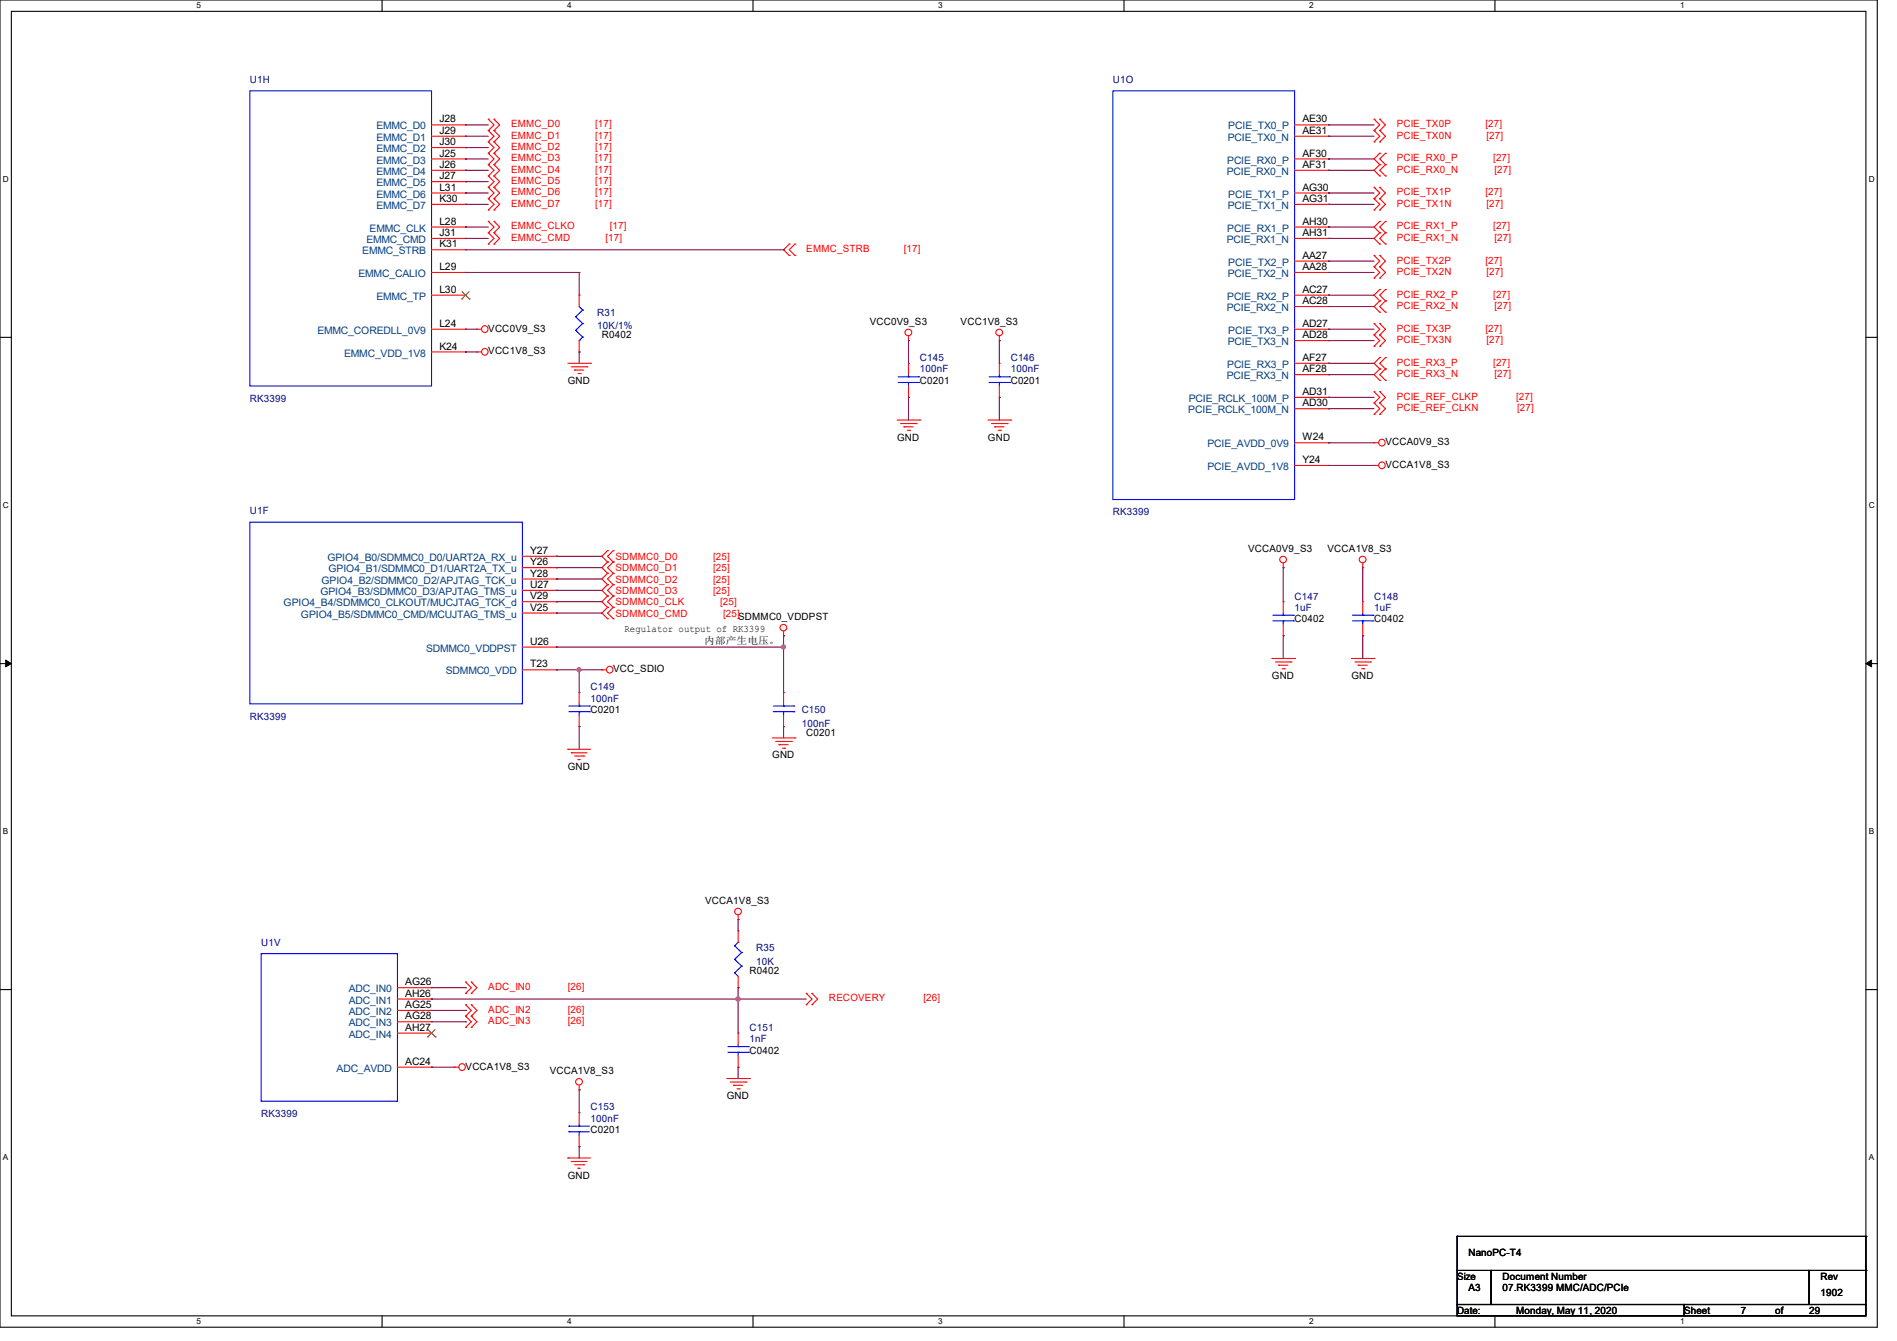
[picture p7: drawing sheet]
<svg xmlns="http://www.w3.org/2000/svg" width="297mm" height="210mm" viewBox="0 0 297 210" stroke-linecap="round" stroke-linejoin="round" font-family="sans-serif">
<path d="M0 0h293.9v207.9h-293.9zM1.8 1.8h290.3v204.3h-290.3z" fill="none" stroke="#000" stroke-width=".17"/>
<g fill="#fff">
<path d="M30.8 .2h.7v1.4h-.7z"/>
<path d="M30.8 206.2h.7v1.4h-.7z"/>
</g>
<path d="M59.8 0v1.8M59.8 206.1v1.8" fill="none" stroke="#000" stroke-width=".17"/>
<g fill="#fff">
<path d="M88.8 .2h.7v1.4h-.7z"/>
<path d="M88.8 206.2h.7v1.4h-.7z"/>
</g>
<path d="M117.9 0v1.8M117.9 206.1v1.8" fill="none" stroke="#000" stroke-width=".17"/>
<g fill="#fff">
<path d="M146.9 .2h.7v1.4h-.7z"/>
<path d="M146.9 206.2h.7v1.4h-.7z"/>
</g>
<path d="M176 0v1.8M176 206.1v1.8" fill="none" stroke="#000" stroke-width=".17"/>
<g fill="#fff">
<path d="M205 .2h.7v1.4h-.7z"/>
<path d="M205 206.2h.7v1.4h-.7z"/>
</g>
<path d="M234.1 0v1.8M234.1 206.1v1.8" fill="none" stroke="#000" stroke-width=".17"/>
<g fill="#fff">
<path d="M263.1 .2h.6v1.4h-.6z"/>
<path d="M263.1 206.2h.6v1.4h-.6z"/>
<path d="M.5 27.3h.9v1.4h-.9z"/>
<path d="M292.6 27.3h.9v1.4h-.9z"/>
<path d="M.5 78.4h.9v1.4h-.9z"/>
<path d="M292.6 78.4h.9v1.4h-.9z"/>
</g>
<path d="M0 52.8h1.8M292.1 52.8h1.8" fill="none" stroke="#000" stroke-width=".17"/>
<g fill="#fff">
<path d="M.5 129.5h.8v1.4h-.8z"/>
<path d="M292.6 129.5h.8v1.4h-.8z"/>
</g>
<path d="M0 103.9h1.8M292.1 103.9h1.8" fill="none" stroke="#000" stroke-width=".17"/>
<path d="M.9 103.4l.9 .5-.9 .5zM292.1 103.9l.9-.5v1z" fill="#000" stroke="#000" stroke-width=".16"/>
<g fill="#fff">
<path d="M.5 180.5h.8v1.4h-.8z"/>
<path d="M292.6 180.5h.8v1.4h-.8z"/>
</g>
<g fill="none" stroke="#000" stroke-width=".17">
<path d="M0 155h1.8M292.1 155h1.8M228.1 199h5.4v5.3h-5.4zM228.1 193.6h.1M228.1 193.6v5.4M228.1 193.6h64M233.5 199h49.8v5.3h-49.8zM283.3 199h8.8v5.3h-8.8zM292.1 193.6h.1M292.1 199h.1M292.1 193.6v5.4M228.1 204.3h35.6v1.8h-35.6z"/>
<path d="M263.7 204.3h28.4v1.8h-28.4z"/>
</g>
<g fill="none" stroke="#f00" stroke-width=".17">
<path d="M67.6 19.6h5.3M72.9 19.6h.1M76.5 18.7h.1M76.5 18.7l.8 .9-.8 .8M77.3 18.7h.1M77.3 18.7l.9 .9-.9 .8M202.7 19.6h5.3M208 19.6h.1M215.1 18.7h.1M215.1 18.7l.9 .9-.9 .8M216 18.7h.1M216 18.7l.9 .9-.9 .8"/>
<path d="M67.6 21.3h5.3M67.6 24.9h5.3M67.6 26.7h5.3M67.6 30.2h5.3M67.6 32h5.3M67.6 35.6h5.3M67.6 37.3h5.3M67.6 39.1h5.3M67.6 23.1h5.3M67.6 28.4h5.3M72.9 39.1h.1M72.9 35.6h.1"/>
<path d="M72.9 37.3h.1M72.9 21.3h.1M72.9 23.1h.1M72.9 24.9h.1M72.9 26.7h.1M72.9 28.4h.1M72.9 30.2h.1M72.9 32h.1M76.5 38.2h.1M76.5 36.4h.1M76.5 34.7h.1M76.5 20.4h.1"/>
<path d="M76.5 22.2h.1M76.5 24h.1M76.5 25.8h.1M76.5 27.6h.1M76.5 29.3h.1M76.5 31.1h.1M76.5 32.9h.1M76.5 36.4l.8 .9-.8 .9M76.5 34.7l.8 .9-.8 .8M76.5 20.4l.8 .9-.8 .9M76.5 22.2l.8 .9-.8 .9M76.5 24l.8 .9-.8 .9"/>
<path d="M76.5 25.8l.8 .9-.8 .9M76.5 27.6l.8 .8-.8 .9M76.5 29.3l.8 .9-.8 .9M76.5 31.1l.8 .9-.8 .9M77.3 38.2h.1M77.3 36.4h.1M77.3 34.7h.1M77.3 20.4h.1M77.3 22.2h.1M77.3 24h.1M77.3 25.8h.1M77.3 27.6h.1"/>
<path d="M77.3 29.3h.1M77.3 31.1h.1M77.3 32.9h.1M77.3 36.4l.9 .9-.9 .9M77.3 34.7l.9 .9-.9 .8M77.3 20.4l.9 .9-.9 .9M77.3 22.2l.9 .9-.9 .9M77.3 24l.9 .9-.9 .9M77.3 25.8l.9 .9-.9 .9M77.3 27.6l.9 .8-.9 .9M77.3 29.3l.9 .9-.9 .9M77.3 31.1l.9 .9-.9 .9"/>
<path d="M123.6 38.2h.1M123.6 38.2l-.9 .9 .9 .9M124.5 38.2h.1M124.5 38.2l-.9 .9 .9 .9M202.7 21.3h5.3M202.7 24.9h5.3M202.7 26.7h5.3M202.7 30.2h5.3M202.7 32h5.3M202.7 35.6h5.3M202.7 37.3h5.3M208 21.3h.1"/>
<path d="M208 24.9h.1M208 26.7h.1M208 30.2h.1M208 32h.1M208 35.6h.1M208 37.3h.1M215.1 20.4h.1M215.1 22.2h.1M215.1 31.1h.1M215.1 29.3h.1M215.1 32.9h.1M215.1 20.4l.9 .9-.9 .9"/>
<path d="M215.1 29.3l.9 .9-.9 .9M215.1 31.1l.9 .9-.9 .9M216 20.4h.1M216 22.2h.1M216 31.1h.1M216 29.3h.1M216 32.9h.1M216 24h.1M216 25.8h.1M216 27.6h.1M216 34.7h.1M216 36.4h.1"/>
<path d="M216 38.2h.1M216 20.4l.9 .9-.9 .9M216 29.3l.9 .9-.9 .9M216 31.1l.9 .9-.9 .9M216 24l-.9 .9 .9 .9M216 25.8l-.9 .9 .9 .9M216 34.7l-.9 .9 .9 .8M216 36.4l-.9 .9 .9 .9M216.9 25.8h.1M216.9 24h.1M216.9 27.6h.1M216.9 36.4h.1"/>
<path d="M216.9 34.7h.1M216.9 38.2h.1M216.9 24l-.9 .9 .9 .9M216.9 25.8l-.9 .9 .9 .9M216.9 34.7l-.9 .9 .9 .8M216.9 36.4l-.9 .9 .9 .9M67.6 55.1h5.3M67.6 51.6h5.3M67.6 42.7h5.3M67.6 46.2h5.3M72.9 55.1h.1M72.9 42.7h.1"/>
<path d="M72.9 46.2h.1M72.9 51.6h.1M74.7 55.1h.1M74.7 51.6h.1M74.7 55.1h.7M74.7 51.6h.7M88.9 56.9h3.6M89.5 57.4h2.4M90 58h.1M90 58h1.4M90.5 58.5h.3M90.7 46.2h.1"/>
<path d="M90.7 55.1h.1M90.7 46.2v1.8M90.7 53.3v1.8M90.8 58.5h.1M91.9 57.4h.1M92.5 56.9h.1M123.6 40h.1M124.5 40h.1M142.2 53.3h.1M142.2 56.9h.1M142.2 52.6v.7M142.2 56.9v1.8"/>
<path d="M156.5 53.3h.1M156.5 56.9h.1M156.5 52.6v.7M156.5 56.9v1.8M202.7 51.6h5.3M202.7 56.9h5.3M202.7 40.9h5.3M202.7 42.7h5.3M202.7 46.2h5.3M202.7 48h5.3M202.7 53.3h5.3M202.7 58.7h5.3"/>
<path d="M208 40.9h.1M208 42.7h.1M208 46.2h.1M208 48h.1M208 51.6h.1M208 53.3h.1M208 56.9h.1M208 58.7h.1M215.1 41.8h.1M215.1 40h.1M215.1 43.6h.1M215.1 52.5h.1"/>
<path d="M215.1 50.7h.1M215.1 54.2h.1M215.1 40l.9 .9-.9 .9M215.1 41.8l.9 .9-.9 .9M215.1 50.7l.9 .9-.9 .9M215.1 52.5l.9 .8-.9 .9M216 41.8h.1M216 40h.1M216 43.6h.1M216 52.5h.1M216 50.7h.1M216 54.2h.1"/>
<path d="M216 45.3h.1M216 47.1h.1M216 48.9h.1M216 56h.1M216 57.8h.1M216 59.6h.1M216 40l.9 .9-.9 .9M216 41.8l.9 .9-.9 .9M216 50.7l.9 .9-.9 .9M216 52.5l.9 .8-.9 .9M216 45.3l-.9 .9 .9 .9M216 47.1l-.9 .9 .9 .9"/>
<path d="M216 56l-.9 .9 .9 .9M216 57.8l-.9 .9 .9 .9M216.9 47.1h.1M216.9 45.3h.1M216.9 48.9h.1M216.9 57.8h.1M216.9 56h.1M216.9 59.6h.1M216.9 45.3l-.9 .9 .9 .9M216.9 47.1l-.9 .9 .9 .9M216.9 56l-.9 .9 .9 .9M216.9 57.8l-.9 .9 .9 .9"/>
<path d="M140.5 65.8h3.5M141 66.3h2.5M141.5 66.8h.1M141.5 66.8h1.5M142.1 67.4h.3M142.2 62.2h.1M142.2 60.5v1.7M142.4 67.4h.1M143.5 66.3h.1M144 65.8h.1M154.7 65.8h3.5M155.2 66.3h2.5"/>
<path d="M155.7 66.8h.1M155.7 66.8h1.5M156.3 67.4h.3M156.5 62.2h.1M156.5 60.5v1.7M156.6 67.4h.1M157.7 66.3h.1M158.2 65.8h.1M202.7 69.3h5.3M202.7 72.9h5.3M202.7 64h5.3M202.7 62.2h5.3"/>
<path d="M208 64h.1M208 62.2h.1M208 72.9h.1M208 69.3h.1M215.1 69.3h.1M215.1 72.9h.1M215.1 63.1h.1M215.1 61.3h.1M215.1 64.9h.1M215.1 69.3h.8M215.1 72.9h.8M215.1 61.3l.9 .9-.9 .9"/>
<path d="M215.1 63.1l.9 .9-.9 .9M216 63.1h.1M216 61.3h.1M216 64.9h.1M216 61.3l.9 .9-.9 .9M216 63.1l.9 .9-.9 .9M81.8 87.1h5.3M81.8 88.9h5.3M81.8 90.7h5.3M81.8 92.5h5.3M81.8 94.2h5.3M81.8 96h5.3"/>
<path d="M87.1 87.1h.1M87.1 88.9h.1M87.1 90.7h.1M87.1 92.5h.1M87.1 94.2h.1M87.1 96h.1M95.1 86.2h.1M95.1 88h.1M95.1 89.8h.1M95.1 91.6h.1M95.1 93.3h.1M95.1 95.1h.1"/>
<path d="M95.1 96.9h.1M95.1 86.2l-.9 .9 .9 .9M95.1 88l-.9 .9 .9 .9M95.1 89.8l-.9 .9 .9 .9M95.1 91.6l-.9 .9 .9 .8M95.1 93.3l-.9 .9 .9 .9M95.1 95.1l-.9 .9 .9 .9M96 88h.1M96 86.2h.1M96 89.8h.1M96 91.6h.1M96 93.3h.1"/>
<path d="M96 95.1h.1M96 96.9h.1M96 86.2l-.9 .9 .9 .9M96 88l-.9 .9 .9 .9M96 89.8l-.9 .9 .9 .9M96 91.6l-.9 .9 .9 .8M96 93.3l-.9 .9 .9 .9M96 95.1l-.9 .9 .9 .9M122.7 99.6h.1M122.7 98.8v.8M200.9 88.9h.1M200.9 94.2h.1"/>
<path d="M200.9 99.6h.1M200.9 88.2v.7M200.9 94.2v1.8M200.9 97.8v1.8M213.4 88.9h.1M213.4 94.2h.1M213.4 99.6h.1M213.4 88.2v.7M213.4 94.2v1.8M213.4 97.8v1.8M81.8 104.9h5.3M81.8 101.3h5.3"/>
<path d="M87.1 104.9h.1M87.1 101.3h.1M88.9 117.3h.1M88.9 117.3h3.6M89.5 117.9h.1M89.5 117.9h2.4M90 118.4h1.4M90.5 119h.1M90.5 119h.3M90.7 108.5h.1M90.7 113.8h.1M90.7 108.5v1.7"/>
<path d="M90.7 112v1.8M91.4 118.4h.1M94.2 104.9h.1M94.2 104.9h.8M120.9 115.6h3.6M121.5 116.1h2.4M122 116.6h.1M122 116.6h1.4M122.5 117.2h.4M122.7 108.5h.1M122.7 113.8h.1M122.7 108.5v1.7"/>
<path d="M122.7 112v1.8M122.9 117.2h.1M123.9 116.1h.1M124.5 115.6h.1M199.1 103.1h3.6M199.7 103.7h2.4M200.2 104.2h.1M200.2 104.2h1.4M200.7 104.7h.4M201.1 104.7h.1M202.1 103.7h.1M202.7 103.1h.1"/>
<path d="M211.6 103.1h3.5M212.1 103.7h2.5M212.6 104.2h.1M212.6 104.2h1.5M213.2 104.7h.3M213.5 104.7h.1M214.6 103.7h.1M215.1 103.1h.1M62.2 154.7h5.4M62.2 156.5h5.4M62.2 158.2h5.4M67.6 154.7h.1"/>
<path d="M67.6 156.5h.1M67.6 158.2h.1M72.9 155.6h.1M72.9 153.8h.1M72.9 159.1h.1M72.9 157.4h.1M72.9 153.8l.9 .9-.9 .9M72.9 157.4l.9 .8-.9 .9M72.9 159.1l.9 .9-.9 .9M73.8 155.6h.1M73.8 153.8h.1M73.8 159.1h.1"/>
<path d="M73.8 157.4h.1M73.8 153.8l.9 .9-.9 .9M73.8 157.4l.9 .8-.9 .9M73.8 159.1l.9 .9-.9 .9M115.6 144h.1M115.6 154.7h.1M115.6 145.8h.1M115.6 143.3v.7M115.6 145.8v1.8M115.6 152.9v1.8M126.2 157.4h.1M126.2 155.6h.1"/>
<path d="M126.2 155.6l.9 .9-.9 .9M127.1 157.4h.1M127.1 155.6h.1M127.1 155.6l.9 .9-.9 .9M62.2 167.1h5.4M62.2 160h5.4M62.2 161.8h5.4M67.6 160h.1M67.6 161.8h.1M67.6 167.1h.1M71.1 167.1h.1M71.1 167.1h.7"/>
<path d="M72.9 160.9h.1M73.8 160.9h.1M90.7 170.7h.1M90.7 174.2h.1M90.7 179.6h.1M90.7 170v.7M90.7 174.2v1.8M90.7 177.8v1.8M113.8 168.9h3.5M114.3 169.5h2.5M114.9 170h.1M114.9 170h1.4"/>
<path d="M115.4 170.5h.3M115.6 161.8h.1M115.6 167.1h.1M115.6 161.8v1.8M115.6 165.4v1.7M115.7 170.5h.1M116.8 169.5h.1M117.3 168.9h.1M88.9 181.4h.1M88.9 181.4h3.6M89.5 181.9h.1M89.5 181.9h2.4"/>
<path d="M90 182.4h1.4M90.5 183h.1M90.5 183h.3M91.4 182.4h.1"/>
<circle cx="75.9" cy="55.1" r=".52"/>
<circle cx="75.9" cy="51.5" r=".52"/>
<circle cx="142.2" cy="52.1" r=".52"/>
<circle cx="156.5" cy="52.1" r=".52"/>
<circle cx="216.4" cy="69.3" r=".52"/>
<circle cx="216.4" cy="72.9" r=".52"/>
<circle cx="122.7" cy="98.3" r=".52"/>
<circle cx="200.9" cy="87.6" r=".52"/>
<circle cx="213.3" cy="87.6" r=".52"/>
<circle cx="95.5" cy="104.9" r=".52"/>
<circle cx="115.6" cy="142.7" r=".52"/>
<circle cx="72.3" cy="167.1" r=".52"/>
<circle cx="90.7" cy="169.4" r=".52"/>
</g>
<g fill="none" stroke="#00f" stroke-width=".17">
<path d="M39.1 14.2h28.5v46.3h-28.5zM174.2 14.2h28.5v64h-28.5zM90.1 49.6h.1M90.1 51.7h.1M90.1 49.6l1.1 1.1M90.1 51.7l1.1 1.1M90.7 53.3h.1M90.7 48l.5 .6M91.2 48.6h.1M91.2 50.7h.1M91.2 52.8h.1M91.2 48.6l-1.1 1"/>
<path d="M91.2 50.7l-1.1 1M91.2 52.8l-.5 .5M140.6 59.9h3.2M140.6 59h3.2M142.2 59h.1M142.2 59.9h.1M142.2 58.7v.3M142.2 59.9v.6M143.8 59.9h.1M143.8 59h.1M154.9 59.9h3.2M154.9 59h3.2"/>
<path d="M156.5 59h.1M156.5 59.9h.1M156.5 58.7v.3M156.5 59.9v.6M158.1 59.9h.1M158.1 59h.1M39.1 81.8h42.7v28.4h-42.7zM199.3 97.2h3.2M199.3 96.4h3.2M200.9 96.4h.1M200.9 97.2h.1M200.9 96v.4"/>
<path d="M200.9 97.2v.6M202.5 97.2h.1M202.5 96.4h.1M211.8 97.2h3.2M211.8 96.4h3.2M213.4 96.4h.1M213.4 97.2h.1M213.4 96v.4M213.4 97.2v.6M215 97.2h.1M215 96.4h.1M89.1 111.5h3.2"/>
<path d="M89.1 110.6h3.2M90.7 110.6h.1M90.7 111.5h.1M90.7 110.2v.4M90.7 111.5v.5M92.3 111.5h.1M92.3 110.6h.1M121.1 111.5h3.2M121.1 110.6h3.2M122.7 110.6h.1M122.7 111.5h.1M122.7 110.2v.4"/>
<path d="M122.7 111.5v.5M124.3 111.5h.1M124.3 110.6h.1M40.9 149.4h21.3v23.1h-21.3zM115 152.4h.1M115 150.2h.1M115 148.1h.1M115 152.4l.6 .5M115 150.2l1.1 1.1M115 148.1l1.1 1.1M115.6 147.6h.1M115.6 147.6l-.6 .5"/>
<path d="M116.1 151.3h.1M116.1 149.2h.1M116.1 151.3l-1.1 1.1M116.1 149.2l-1.1 1M89.1 177.2h.1M89.1 176.4h.1M89.1 177.2h3.2M89.1 176.4h3.2M90.7 176.4h.1M90.7 177.2h.1M90.7 176v.4M90.7 177.2v.6"/>
<path d="M114 164.8h3.2M114 163.9h3.2M115.6 163.9h.1M115.6 164.8h.1M115.6 163.6v.3M115.6 164.8v.6M117.2 164.8h.1M117.2 163.9h.1"/>
</g>
<path d="M72.3 46.8h.1M72.3 45.7l1.2 1.1M73.4 45.7l-1.1 1.1M73.5 46.8h.1M67 162.4h.1M67 161.2l1.2 1.2M68.1 161.2l-1.1 1.2M68.2 162.4h.1" fill="none" stroke="#804000" stroke-width=".16"/>
<g fill="none" stroke="#800040" stroke-width=".17">
<path d="M72.9 19.6h.1M72.9 19.6h3.6M208 19.6h.1M208 19.6h7.1M72.9 35.6h.1M72.9 37.3h.1M72.9 32h.1M72.9 30.2h.1M72.9 28.4h.1M72.9 26.7h.1M72.9 24.9h.1M72.9 23.1h.1"/>
<path d="M72.9 21.3h.1M72.9 35.6h3.6M72.9 37.3h3.6M72.9 32h3.6M72.9 30.2h3.6M72.9 28.4h3.6M72.9 26.7h3.6M72.9 24.9h3.6M72.9 23.1h3.6M72.9 21.3h3.6M72.9 39.1h49.8M122.7 39.1h.1"/>
<path d="M208 24.9h.1M208 26.7h.1M208 35.6h.1M208 37.3h.1M208 21.3h.1M208 30.2h.1M208 32h.1M208 35.6h7.1M208 37.3h7.1M208 32h7.1M208 30.2h7.1M208 26.7h7.1"/>
<path d="M208 24.9h7.1M208 21.3h7.1M72.9 42.7h.1M72.9 51.6h.1M72.9 55.1h.1M72.9 42.7h17.8M72.9 51.6h1.8M72.9 55.1h1.8M90.7 55.1h.1M90.7 42.7h.1M90.7 42.7v3.5M90.7 55.1v1.8"/>
<path d="M142.2 53.3h.1M142.2 53.3v3.6M156.5 53.3h.1M156.5 53.3v3.6M208 46.2h.1M208 48h.1M208 56.9h.1M208 58.7h.1M208 40.9h.1M208 42.7h.1M208 51.6h.1M208 53.3h.1"/>
<path d="M208 42.7h7.1M208 51.6h7.1M208 46.2h7.1M208 48h7.1M208 56.9h7.1M208 58.7h7.1M208 40.9h7.1M208 53.3h7.1M142.2 62.2h.1M142.2 62.2v3.6M156.5 62.2h.1M156.5 62.2v3.6"/>
<path d="M208 62.2h.1M208 64h.1M208 69.3h.1M208 72.9h.1M208 62.2h7.1M208 64h7.1M208 69.3h7.1M208 72.9h7.1M87.1 96h.1M87.1 88.9h.1M87.1 87.1h.1M87.1 94.2h.1"/>
<path d="M87.1 90.7h.1M87.1 92.5h.1M87.1 96h7.1M87.1 88.9h7.1M87.1 87.1h7.1M87.1 94.2h7.1M87.1 90.7h7.1M87.1 92.5h7.1M122.7 99.6h.1M122.7 99.6v8.9M200.9 88.9h.1M200.9 99.6h.1"/>
<path d="M200.9 88.9v5.3M200.9 99.6v3.5M213.4 88.9h.1M213.4 99.6h.1M213.4 88.9v5.3M213.4 99.6v3.5M87.1 101.3h.1M87.1 104.9h.1M87.1 101.3h35.6M87.1 104.9h7.1M90.7 113.8h.1M90.7 104.9h.1"/>
<path d="M90.7 104.9v3.6M90.7 113.8v3.5M122.7 101.3h.1M122.7 113.8h.1M122.7 113.8v1.8M67.6 156.5h.1M67.6 156.5h58.6M67.6 154.7h5.3M67.6 158.2h5.3M72.9 154.7h.1M72.9 158.2h.1M115.6 156.5h.1"/>
<path d="M115.6 144h.1M115.6 154.7h.1M115.6 144v1.8M115.6 154.7v7.1M67.6 167.1h.1M67.6 167.1h3.5M67.6 160h5.3M72.9 160h.1M90.7 170.7h.1M90.7 179.6h.1M90.7 170.7v3.5M90.7 179.6v1.8"/>
<path d="M115.6 167.1h.1M115.6 167.1v1.8"/>
</g>
<g fill="#f0f" stroke="#f0f" stroke-width=".17">
<circle cx="122.7" cy="101.3" r=".32"/>
<circle cx="90.7" cy="104.9" r=".32"/>
<circle cx="115.5" cy="156.4" r=".32"/>
</g>
<g font-size="1.6" fill="#000080">
<text x="39.1" y="13">U1H</text>
<text x="174.2" y="13">U1O</text>
<text x="93.5" y="49.4">R31</text>
<text x="93.5" y="51.6">10K/1%</text>
<text x="144" y="56.6">C145</text>
<text x="144" y="58.3">100nF</text>
<text x="158.2" y="56.6">C146</text>
<text x="158.2" y="58.3">100nF</text>
<text x="39.1" y="62.9">RK3399</text>
<text x="39.1" y="80.6">U1F</text>
<text x="174.2" y="80.7">RK3399</text>
<text x="202.7" y="93.9">C147</text>
<text x="202.7" y="95.7">1uF</text>
<text x="215.1" y="93.9">C148</text>
<text x="215.1" y="95.7">1uF</text>
<text x="39.1" y="112.7">RK3399</text>
<text x="92.5" y="108.1">C149</text>
<text x="92.5" y="109.9">100nF</text>
<text x="125.5" y="111.7">C150</text>
<text x="125.5" y="113.8">100nF</text>
<text x="40.9" y="148.1">U1V</text>
<text x="118.4" y="149">R35</text>
<text x="118.4" y="151.1">10K</text>
<text x="117.3" y="161.5">C151</text>
<text x="117.3" y="163.2">1nF</text>
<text x="92.5" y="173.9">C153</text>
<text x="40.9" y="175">RK3399</text>
<text x="92.5" y="175.7">100nF</text>
</g>
<g font-size="1.6" fill="#004080">
<text x="58.9" y="20.3">EMMC_D0</text>
<text x="58.9" y="22.1">EMMC_D1</text>
<text x="58.9" y="23.8">EMMC_D2</text>
<text x="192.2" y="22.1">PCIE_TX0_N</text>
<text x="192.3" y="20.3">PCIE_TX0_P</text>
<text x="58.9" y="25.6">EMMC_D3</text>
<text x="58.9" y="27.4">EMMC_D4</text>
<text x="58.9" y="29.2">EMMC_D5</text>
<text x="192.1" y="27.4">PCIE_RX0_N</text>
<text x="192.1" y="25.6">PCIE_RX0_P</text>
<text x="58.9" y="30.9">EMMC_D6</text>
<text x="58.9" y="32.7">EMMC_D7</text>
<text x="192.2" y="32.7">PCIE_TX1_N</text>
<text x="192.3" y="30.9">PCIE_TX1_P</text>
<text x="56.7" y="39.8">EMMC_STRB</text>
<text x="57.4" y="38.1">EMMC_CMD</text>
<text x="57.9" y="36.3">EMMC_CLK</text>
<text x="192.1" y="38.1">PCIE_RX1_N</text>
<text x="192.1" y="36.3">PCIE_RX1_P</text>
<text x="192.3" y="41.6">PCIE_TX2_P</text>
<text x="56.1" y="43.4">EMMC_CALIO</text>
<text x="58.9" y="46.9">EMMC_TP</text>
<text x="192.1" y="46.9">PCIE_RX2_P</text>
<text x="192.2" y="43.4">PCIE_TX2_N</text>
<text x="49.7" y="52.3">EMMC_COREDLL_0V9</text>
<text x="192.1" y="48.7">PCIE_RX2_N</text>
<text x="192.3" y="52.3">PCIE_TX3_P</text>
<text x="53.9" y="55.8">EMMC_VDD_1V8</text>
<text x="192.1" y="59.4">PCIE_RX3_N</text>
<text x="192.1" y="57.6">PCIE_RX3_P</text>
<text x="192.2" y="54.1">PCIE_TX3_N</text>
<text x="186.1" y="64.7">PCIE_RCLK_100M_N</text>
<text x="186.1" y="63">PCIE_RCLK_100M_P</text>
<text x="189.1" y="70.1">PCIE_AVDD_0V9</text>
<text x="189.1" y="73.6">PCIE_AVDD_1V8</text>
<text x="51.3" y="87.8">GPIO4_B0/SDMMC0_D0/UART2A_RX_u</text>
<text x="51.4" y="89.6">GPIO4_B1/SDMMC0_D1/UART2A_TX_u</text>
<text x="44.4" y="95">GPIO4_B4/SDMMC0_CLKOUT/MUCJTAG_TCK_d</text>
<text x="50.2" y="93.2">GPIO4_B3/SDMMC0_D3/APJTAG_TMS_u</text>
<text x="50.3" y="91.4">GPIO4_B2/SDMMC0_D2/APJTAG_TCK_u</text>
<text x="47.1" y="96.7">GPIO4_B5/SDMMC0_CMD/MCUJTAG_TMS_u</text>
<text x="66.7" y="102.1">SDMMC0_VDDPST</text>
<text x="69.8" y="105.6">SDMMC0_VDD</text>
<text x="54.6" y="155.4">ADC_IN0</text>
<text x="54.6" y="157.2">ADC_IN1</text>
<text x="54.6" y="159">ADC_IN2</text>
<text x="54.6" y="160.7">ADC_IN3</text>
<text x="52.7" y="167.9">ADC_AVDD</text>
<text x="54.6" y="162.5">ADC_IN4</text>
</g>
<g font-size="1.6">
<text x="68.8" y="19.2">J28</text>
<text x="68.8" y="21">J29</text>
<text x="68.8" y="22.7">J30</text>
<text x="203.9" y="19.2">AE30</text>
<text x="203.9" y="21">AE31</text>
<text x="68.8" y="24.5">J25</text>
<text x="68.8" y="26.3">J26</text>
<text x="68.8" y="28.1">J27</text>
<text x="68.8" y="29.8">L31</text>
<text x="203.9" y="24.5">AF30</text>
<text x="203.9" y="26.3">AF31</text>
<text x="203.9" y="29.8">AG30</text>
<text x="68.8" y="35.2">L28</text>
<text x="68.8" y="31.6">K30</text>
<text x="203.9" y="31.6">AG31</text>
<text x="203.9" y="35.2">AH30</text>
<text x="68.8" y="38.7">K31</text>
<text x="68.8" y="37">J31</text>
<text x="203.9" y="37">AH31</text>
<text x="203.9" y="40.5">AA27</text>
<text x="68.8" y="42.3">L29</text>
<text x="68.8" y="45.8">L30</text>
<text x="203.9" y="42.3">AA28</text>
<text x="203.9" y="45.8">AC27</text>
<text x="203.9" y="47.6">AC28</text>
<text x="68.8" y="51.2">L24</text>
<text x="76.5" y="51.9">VCC0V9_S3</text>
<text x="94.2" y="53">R0402</text>
<text x="136.2" y="50.9">VCC0V9_S3</text>
<text x="150.4" y="50.9">VCC1V8_S3</text>
<text x="203.9" y="51.2">AD27</text>
<text x="203.9" y="53">AD28</text>
<text x="68.8" y="54.7">K24</text>
<text x="76.5" y="55.5">VCC1V8_S3</text>
<text x="203.9" y="56.5">AF27</text>
<text x="203.9" y="58.3">AF28</text>
<text x="88.9" y="60.1">GND</text>
<text x="144" y="60.1">C0201</text>
<text x="158.2" y="60.1">C0201</text>
<text x="203.9" y="63.6">AD30</text>
<text x="203.9" y="61.8">AD31</text>
<text x="140.5" y="69">GND</text>
<text x="154.7" y="69">GND</text>
<text x="203.9" y="69">W24</text>
<text x="216.9" y="69.7">VCCA0V9_S3</text>
<text x="203.9" y="72.5">Y24</text>
<text x="216.9" y="73.3">VCCA1V8_S3</text>
<text x="83" y="86.7">Y27</text>
<text x="83" y="88.5">Y26</text>
<text x="195.4" y="86.4">VCCA0V9_S3</text>
<text x="207.9" y="86.4">VCCA1V8_S3</text>
<text x="83" y="90.3">Y28</text>
<text x="83" y="92.1">U27</text>
<text x="83" y="93.9">V29</text>
<text x="83" y="95.6">V25</text>
<text x="83" y="101">U26</text>
<text x="97.8" y="99">Regulator output of RK3399</text>
<text x="110.2" y="100.8">内部产生电压。</text>
<text x="115.6" y="97.1">SDMMC0_VDDPST</text>
<text x="202.7" y="97.4">C0402</text>
<text x="215.1" y="97.4">C0402</text>
<text x="83" y="104.5">T23</text>
<text x="96" y="105.3">VCC_SDIO</text>
<text x="199.1" y="106.3">GND</text>
<text x="211.6" y="106.3">GND</text>
<text x="92.5" y="111.7">C0201</text>
<text x="120.9" y="118.8">GND</text>
<text x="126.2" y="115.2">C0201</text>
<text x="88.9" y="120.6">GND</text>
<text x="110.4" y="141.6">VCCA1V8_S3</text>
<text x="63.5" y="154.3">AG26</text>
<text x="117.3" y="152.6">R0402</text>
<text x="63.5" y="156.1">AH26</text>
<text x="63.5" y="157.9">AG25</text>
<text x="63.5" y="159.6">AG28</text>
<text x="63.5" y="161.4">AH27</text>
<text x="63.5" y="166.8">AC24</text>
<text x="72.9" y="167.5">VCCA1V8_S3</text>
<text x="117.3" y="165">C0402</text>
<text x="86.1" y="168.2">VCCA1V8_S3</text>
<text x="113.8" y="172.1">GND</text>
<text x="92.5" y="177.5">C0201</text>
<text x="88.9" y="184.6">GND</text>
<text x="229.9" y="196.7">NanoPC-T4</text>
<text x="228.1" y="200.4">Size</text>
<text x="229.9" y="202.2">A3</text>
<text x="235.2" y="200.4">Document Number</text>
<text x="235.2" y="202.2">07.RK3399 MMC/ADC/PCIe</text>
<text x="285" y="202.9">1902</text>
<text x="285" y="200.4">Rev</text>
<text x="228.1" y="205.7">Date:</text>
<text x="237.4" y="205.7">Monday, May 11, 2020</text>
<text x="263.7" y="205.7">Sheet</text>
<text x="272.6" y="205.7">7</text>
<text x="277.9" y="205.7">of</text>
<text x="283.2" y="205.7">29</text>
</g>
<g font-size="1.6" fill="#f00">
<text x="80" y="19.9">EMMC_D0</text>
<text x="80" y="21.7">EMMC_D1</text>
<text x="80" y="23.5">EMMC_D2</text>
<text x="93.2" y="19.9">[17]</text>
<text x="93.2" y="21.7">[17]</text>
<text x="93.2" y="23.5">[17]</text>
<text x="218.7" y="19.9">PCIE_TX0P</text>
<text x="218.7" y="21.7">PCIE_TX0N</text>
<text x="232.6" y="19.9">[27]</text>
<text x="232.7" y="21.7">[27]</text>
<text x="80" y="25.3">EMMC_D3</text>
<text x="80" y="27.1">EMMC_D4</text>
<text x="80" y="28.8">EMMC_D5</text>
<text x="93.2" y="25.3">[17]</text>
<text x="93.2" y="27.1">[17]</text>
<text x="93.2" y="28.8">[17]</text>
<text x="218.7" y="25.3">PCIE_RX0_P</text>
<text x="218.7" y="27.1">PCIE_RX0_N</text>
<text x="233.8" y="25.3">[27]</text>
<text x="234" y="27.1">[27]</text>
<text x="80" y="35.9">EMMC_CLKO</text>
<text x="80" y="30.6">EMMC_D6</text>
<text x="80" y="32.4">EMMC_D7</text>
<text x="93.2" y="30.6">[17]</text>
<text x="93.2" y="32.4">[17]</text>
<text x="95.5" y="35.9">[17]</text>
<text x="218.7" y="30.6">PCIE_TX1P</text>
<text x="218.7" y="32.4">PCIE_TX1N</text>
<text x="218.7" y="35.9">PCIE_RX1_P</text>
<text x="232.6" y="30.6">[27]</text>
<text x="232.7" y="32.4">[27]</text>
<text x="233.8" y="35.9">[27]</text>
<text x="80" y="37.7">EMMC_CMD</text>
<text x="94.8" y="37.7">[17]</text>
<text x="126.2" y="39.5">EMMC_STRB</text>
<text x="141.5" y="39.5">[17]</text>
<text x="218.7" y="41.3">PCIE_TX2P</text>
<text x="218.7" y="37.7">PCIE_RX1_N</text>
<text x="232.6" y="41.3">[27]</text>
<text x="234" y="37.7">[27]</text>
<text x="218.7" y="43.1">PCIE_TX2N</text>
<text x="218.7" y="46.6">PCIE_RX2_P</text>
<text x="232.7" y="43.1">[27]</text>
<text x="233.8" y="46.6">[27]</text>
<text x="218.7" y="51.9">PCIE_TX3P</text>
<text x="218.7" y="53.7">PCIE_TX3N</text>
<text x="218.7" y="48.4">PCIE_RX2_N</text>
<text x="232.6" y="51.9">[27]</text>
<text x="232.7" y="53.7">[27]</text>
<text x="234" y="48.4">[27]</text>
<text x="218.7" y="57.3">PCIE_RX3_P</text>
<text x="218.7" y="59.1">PCIE_RX3_N</text>
<text x="233.8" y="57.3">[27]</text>
<text x="234" y="59.1">[27]</text>
<text x="218.7" y="62.6">PCIE_REF_CLKP</text>
<text x="218.7" y="64.4">PCIE_REF_CLKN</text>
<text x="237.4" y="62.6">[27]</text>
<text x="237.5" y="64.4">[27]</text>
<text x="96.3" y="87.7">SDMMC0_D0</text>
<text x="96.3" y="89.4">SDMMC0_D1</text>
<text x="111.7" y="87.7">[25]</text>
<text x="111.7" y="89.4">[25]</text>
<text x="96.3" y="91.2">SDMMC0_D2</text>
<text x="96.3" y="93">SDMMC0_D3</text>
<text x="96.3" y="94.8">SDMMC0_CLK</text>
<text x="111.7" y="91.2">[25]</text>
<text x="111.7" y="93">[25]</text>
<text x="112.7" y="94.8">[25]</text>
<text x="96.3" y="96.6">SDMMC0_CMD</text>
<text x="113.2" y="96.6">[25]</text>
<text x="76.5" y="155.1">ADC_IN0</text>
<text x="88.9" y="155.1">[26]</text>
<text x="76.5" y="158.6">ADC_IN2</text>
<text x="76.5" y="160.4">ADC_IN3</text>
<text x="88.9" y="158.6">[26]</text>
<text x="88.9" y="160.4">[26]</text>
<text x="129.8" y="156.8">RECOVERY</text>
<text x="144.6" y="156.8">[26]</text>
</g>
<g font-size="1.3">
<text x="30.8" y="1.3">5</text>
<text x="88.8" y="1.3">4</text>
<text x="146.9" y="1.3">3</text>
<text x="205" y="1.3">2</text>
<text x="263.1" y="1.3">1</text>
<text x=".5" y="28.4">D</text>
<text x="292.6" y="28.4">D</text>
<text x=".5" y="79.5">C</text>
<text x="292.6" y="79.5">C</text>
<text x=".5" y="130.6">B</text>
<text x="292.6" y="130.6">B</text>
<text x=".5" y="181.7">A</text>
<text x="292.6" y="181.7">A</text>
<text x="30.8" y="207.4">5</text>
<text x="88.8" y="207.4">4</text>
<text x="146.9" y="207.4">3</text>
<text x="205" y="207.4">2</text>
<text x="263.1" y="207.4">1</text>
</g>
</svg>
